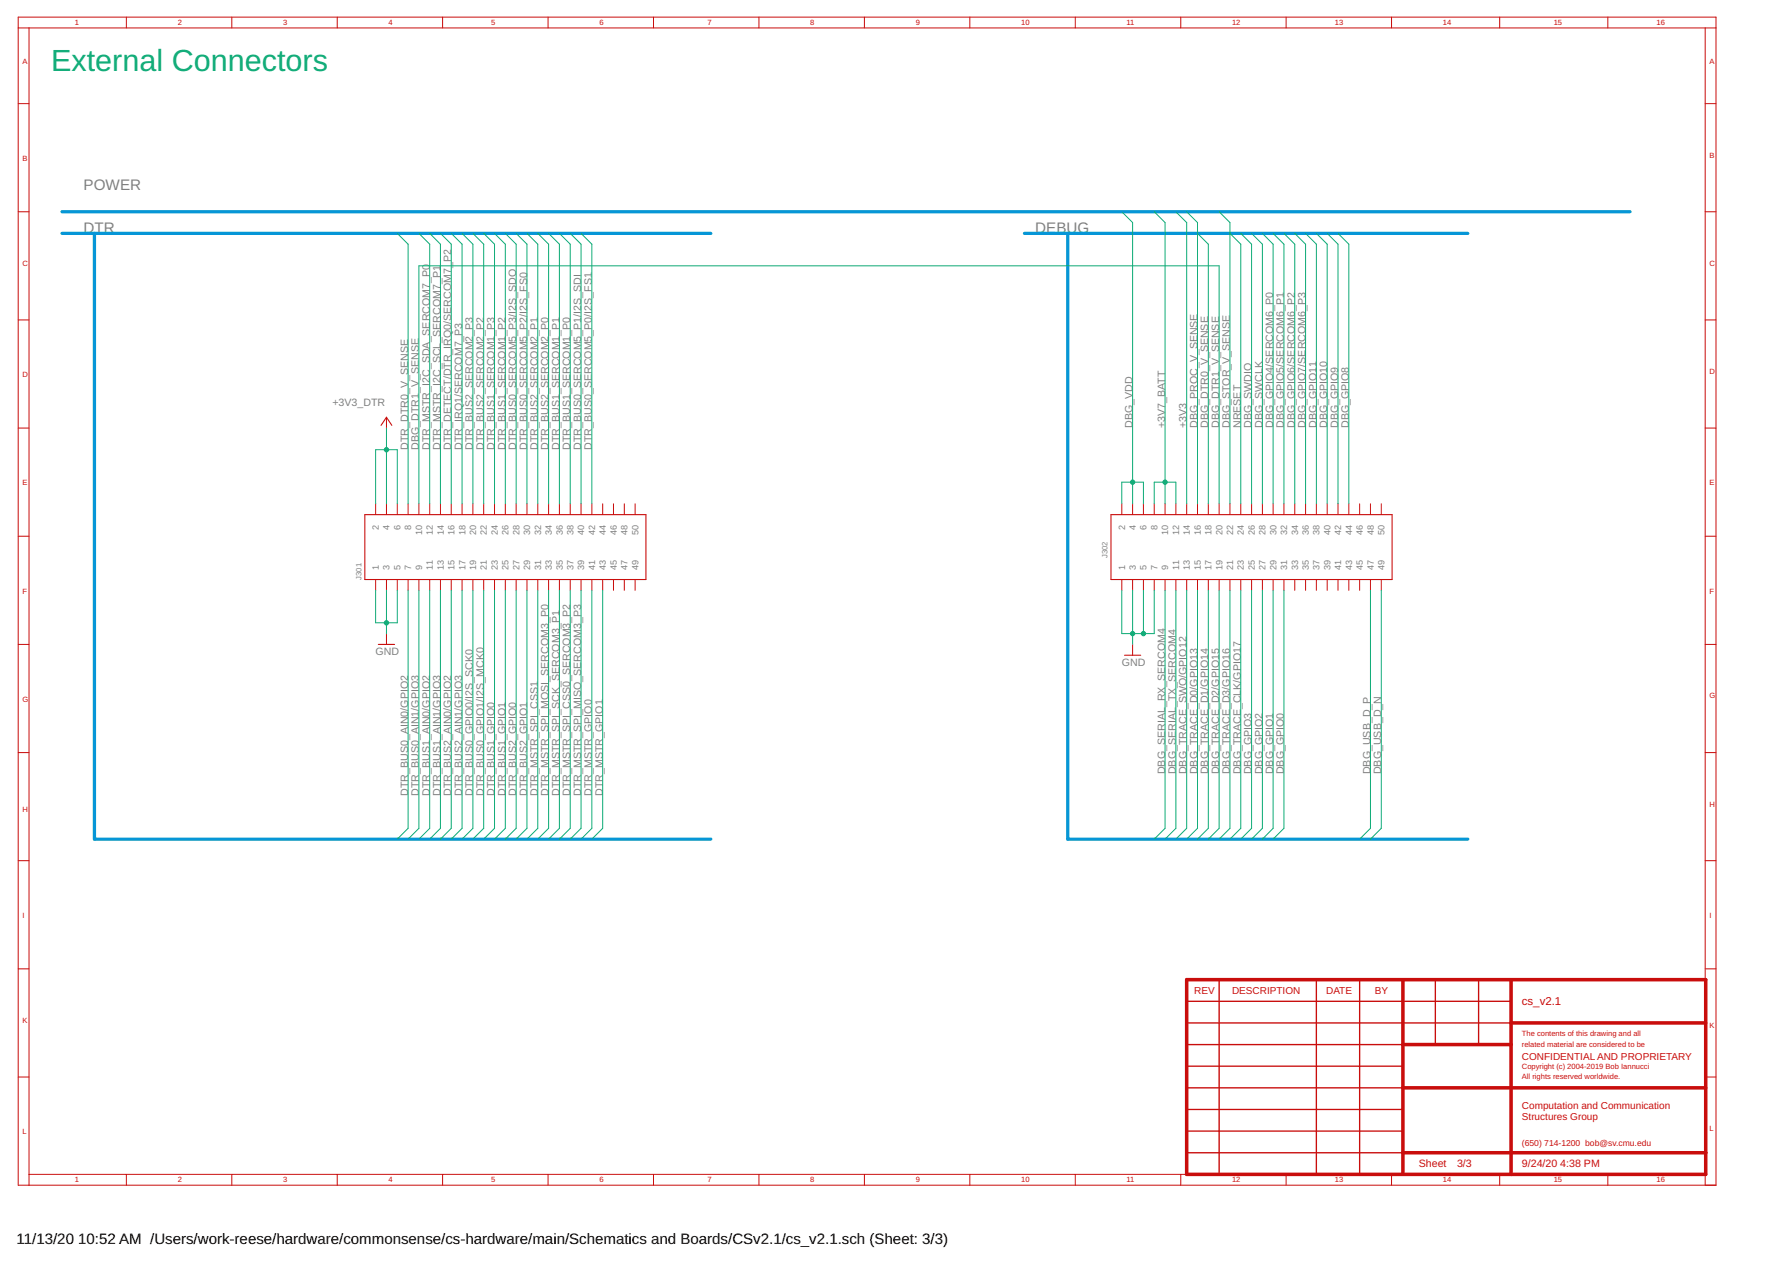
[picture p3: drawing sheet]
<svg xmlns="http://www.w3.org/2000/svg" width="420mm" height="297mm" viewBox="0 0 420 297" stroke-linecap="round" stroke-linejoin="round" font-family="sans-serif">
<g fill="none" stroke="#c90d0c" stroke-width=".23">
<path d="M4.3 4h398.7v274.3h-398.7zM4.3 6.6h398.7M6.8 6.6v271.7M29.7 4v2.6M54.4 4v2.6M79.2 4v2.6M103.9 4v2.6M128.7 4v2.6M153.5 4v2.6M178.2 4v2.6M203 4v2.6M227.8 4v2.6"/>
<path d="M252.5 4v2.6M277.3 4v2.6M302 4v2.6M326.8 4v2.6M352.2 4v2.6M377.6 4v2.6M400.5 6.6v271.7M4.3 24.3h2.5M400.5 24.3h2.5M4.3 49.7h2.5M400.5 49.7h2.5M4.3 75.1h2.5"/>
<path d="M400.5 75.1h2.5M90.8 98v2.5M4.3 100.5h2.5M88.2 118.3v2.5M90.8 118.3v2.5M93.3 118.3v2.5M95.8 118.3v2.5M98.4 118.3v2.5M100.9 118.3v2.5M103.4 118.3v2.5M106 118.3v2.5M108.5 118.3v2.5"/>
<path d="M111.1 118.3v2.5M113.6 118.3v2.5M116.1 118.3v2.5M118.7 118.3v2.5M121.2 118.3v2.5M123.8 118.3v2.5M126.3 118.3v2.5M128.8 118.3v2.5M131.4 118.3v2.5M133.9 118.3v2.5M136.5 118.3v2.5M139 118.3v2.5"/>
<path d="M141.5 118.3v2.5M144.1 118.3v2.5M146.6 118.3v2.5M149.2 118.3v2.5M263.5 118.3v2.5M266 118.3v2.5M268.5 118.3v2.5M271.1 118.3v2.5M273.6 118.3v2.5M276.2 118.3v2.5M278.7 118.3v2.5M281.2 118.3v2.5"/>
<path d="M283.8 118.3v2.5M286.3 118.3v2.5M288.9 118.3v2.5M291.4 118.3v2.5M293.9 118.3v2.5M296.5 118.3v2.5M299 118.3v2.5M301.5 118.3v2.5M304.1 118.3v2.5M306.6 118.3v2.5M309.2 118.3v2.5M311.7 118.3v2.5"/>
<path d="M314.2 118.3v2.5M316.8 118.3v2.5M319.3 118.3v2.5M321.9 118.3v2.5M324.4 118.3v2.5M400.5 100.5h2.5M4.3 125.9h2.5M88.2 136.1v2.5M90.8 136.1v2.5M93.3 136.1v2.5M95.8 136.1v2.5M98.4 136.1v2.5"/>
<path d="M100.9 136.1v2.5M103.4 136.1v2.5M106 136.1v2.5M108.5 136.1v2.5M111.1 136.1v2.5M113.6 136.1v2.5M116.1 136.1v2.5M118.7 136.1v2.5M121.2 136.1v2.5M123.8 136.1v2.5M126.3 136.1v2.5M128.8 136.1v2.5"/>
<path d="M131.4 136.1v2.5M133.9 136.1v2.5M136.5 136.1v2.5M139 136.1v2.5M141.5 136.1v2.5M144.1 136.1v2.5M146.6 136.1v2.5M149.2 136.1v2.5M263.5 136.1v2.5M266 136.1v2.5M268.5 136.1v2.5M271.1 136.1v2.5"/>
<path d="M273.6 136.1v2.5M276.2 136.1v2.5M278.7 136.1v2.5M281.2 136.1v2.5M283.8 136.1v2.5M286.3 136.1v2.5M288.9 136.1v2.5M291.4 136.1v2.5M293.9 136.1v2.5M296.5 136.1v2.5M299 136.1v2.5M301.5 136.1v2.5"/>
<path d="M304.1 136.1v2.5M306.6 136.1v2.5M309.2 136.1v2.5M311.7 136.1v2.5M314.2 136.1v2.5M316.8 136.1v2.5M319.3 136.1v2.5M321.9 136.1v2.5M324.4 136.1v2.5M400.5 125.9h2.5M4.3 151.3h2.5M90.8 148.8v2.5"/>
<path d="M266 151.3v2.6M400.5 151.3h2.5M4.3 176.7h2.5M400.5 176.7h2.5M4.3 202.1h2.5M400.5 202.1h2.5M4.3 227.5h2.5M400.5 227.5h2.5M4.3 252.9h2.5M400.5 252.9h2.5M6.8 275.8h393.7M29.7 275.8v2.5"/>
<path d="M54.4 275.8v2.5M79.2 275.8v2.5M103.9 275.8v2.5M128.7 275.8v2.5M153.5 275.8v2.5M178.2 275.8v2.5M203 275.8v2.5M227.8 275.8v2.5M252.5 275.8v2.5M277.3 275.8v2.5M302 275.8v2.5M326.8 275.8v2.5"/>
<path d="M352.2 275.8v2.5M377.6 275.8v2.5"/>
</g>
<path d="M89.5 99.9l1.3-1.9 1.2 1.9M85.7 120.8h66v15.3h-66zM260.9 120.8h66v15.3h-66zM88.9 151.3h3.8M264.1 153.9h3.8M329.5 275.8h.1" fill="none" stroke="#c90d0c" stroke-width=".25"/>
<g fill="none" stroke="#c90d0c" stroke-width=".32">
<path d="M278.7 235.1h76.2M286.3 230v45.8M309.2 230v45.8M319.3 230v45.8M337.1 230v15.3M347.3 230v15.3M278.7 240.2h76.2M278.7 245.3h50.8M278.7 250.4h50.8M278.7 255.4h50.8M278.7 260.5h50.8M278.7 265.6h50.8"/>
<path d="M278.7 270.7h50.8"/>
</g>
<path d="M278.7 230h121.9v45.8h-121.9zM329.5 230v45.8M354.9 230v45.8M329.5 245.3h25.4M329.5 255.4h71.1M354.9 240.2h45.7M329.5 270.7h71.1" fill="none" stroke="#c90d0c" stroke-width=".83"/>
<path d="M14.6 49.7h368.2M14.6 54.8h152.3M22.2 54.8v142.2h144.7M240.6 54.8h104.1M250.8 54.8v142.2h93.9" fill="none" stroke="#0696d7" stroke-width=".76"/>
<g fill="none" stroke="#0dab76" stroke-width=".23">
<path d="M93.3 54.8l2.5 2.5v61M98.4 54.8l2.5 2.5v61M100.9 54.8l2.5 2.5v61M103.4 54.8l2.6 2.5v61M106 54.8l2.5 2.5v61M108.5 54.8l2.6 2.5v61M111.1 54.8l2.5 2.5v61M113.6 54.8l2.5 2.5v61M116.1 54.8l2.6 2.5v61M118.7 54.8l2.5 2.5v61M121.2 54.8l2.6 2.5v61M123.8 54.8l2.5 2.5v61"/>
<path d="M126.3 54.8l2.5 2.5v61M128.8 54.8l2.6 2.5v61M131.4 54.8l2.5 2.5v61M133.9 54.8l2.6 2.5v61M136.5 54.8l2.5 2.5v61M263.5 49.7l2.5 2.6v66M271.1 49.7l2.5 2.6v66M276.2 49.7l2.5 2.6v66M278.7 49.7l2.5 2.6v66M281.2 54.8l2.6 2.5v61M286.3 49.7l2.6 2.6v66M288.9 54.8l2.5 2.5v61"/>
<path d="M291.4 54.8l2.5 2.5v61M293.9 54.8l2.6 2.5v61M296.5 54.8l2.5 2.5v61M299 54.8l2.5 2.5v61M301.5 54.8l2.6 2.5v61M304.1 54.8l2.5 2.5v61M306.6 54.8l2.6 2.5v61M309.2 54.8l2.5 2.5v61M311.7 54.8l2.5 2.5v61M314.2 54.8l2.6 2.5v61M88.2 118.3v-12.7h5.1v12.7M90.8 100.5v17.8"/>
<path d="M98.4 118.3v-55.9h187.9v55.9M263.5 118.3v-5.1h5v5.1M271.1 118.3v-5.1h5.1v5.1M88.2 138.6v7.6h5.1v-7.6M90.8 138.6v10.2M95.8 138.6v55.9l-2.5 2.5M98.4 138.6v55.9l-2.6 2.5M100.9 138.6v55.9l-2.5 2.5M103.4 138.6v55.9l-2.5 2.5M106 138.6v55.9l-2.6 2.5M108.5 138.6v55.9l-2.5 2.5M111.1 138.6v55.9l-2.6 2.5"/>
<path d="M113.6 138.6v55.9l-2.5 2.5M116.1 138.6v55.9l-2.5 2.5M118.7 138.6v55.9l-2.6 2.5M121.2 138.6v55.9l-2.5 2.5M123.8 138.6v55.9l-2.6 2.5M126.3 138.6v55.9l-2.5 2.5M128.8 138.6v55.9l-2.5 2.5M131.4 138.6v55.9l-2.6 2.5M133.9 138.6v55.9l-2.5 2.5M136.5 138.6v55.9l-2.6 2.5M139 138.6v55.9l-2.5 2.5M141.5 138.6v55.9l-2.5 2.5"/>
<path d="M263.5 138.6v10.2h7.6v-10.2M266 138.6v12.7M268.5 138.6v10.2M273.6 138.6v55.9l-2.5 2.5M276.2 138.6v55.9l-2.6 2.5M278.7 138.6v55.9l-2.5 2.5M281.2 138.6v55.9l-2.5 2.5M283.8 138.6v55.9l-2.6 2.5M286.3 138.6v55.9l-2.5 2.5M288.9 138.6v55.9l-2.6 2.5M291.4 138.6v55.9l-2.5 2.5M293.9 138.6v55.9l-2.5 2.5"/>
<path d="M296.5 138.6v55.9l-2.6 2.5M299 138.6v55.9l-2.5 2.5M301.5 138.6v55.9l-2.5 2.5M321.9 138.6v55.9l-2.6 2.5M324.4 138.6v55.9l-2.5 2.5"/>
</g>
<g fill="#0dab76" stroke="#0dab76" stroke-width=".23">
<circle cx="90.8" cy="105.6" r=".51"/>
<circle cx="90.8" cy="146.2" r=".51"/>
<circle cx="266" cy="148.8" r=".51"/>
<circle cx="268.5" cy="148.8" r=".51"/>
<circle cx="266" cy="113.2" r=".51"/>
<circle cx="273.6" cy="113.2" r=".51"/>
</g>
<text font-size="7.2" fill="#0dab76" x="12" y="16.7">External Connectors</text>
<g font-size="3.6" fill="#808080">
<text x="19.6" y="44.7">POWER</text>
<text x="19.6" y="54.8">D</text>
<text x="22.2" y="54.8">TR</text>
<text x="243.1" y="54.8">DEBUG</text>
</g>
<g font-size="3.5">
<text x="3.9" y="292.1">11/13/20</text>
<text x="18.4" y="292.1">10:52 AM /Users/work-reese/hardware/commonsense/cs-hardware/main/Schematics and Boards/CSv2.1/cs_v2.1.sch (Sheet: 3/3)</text>
</g>
<text font-size="2.7" fill="#c90d0c" x="357.4" y="236">cs_v2.1</text>
<g font-size="2.5" fill="#808080">
<text x="78.1" y="95.4">+3V3_DTR</text>
<text x="266" y="100.5" transform="rotate(-90 266 100.5)">DBG_VDD</text>
<text x="273.6" y="100.5" transform="rotate(-90 273.6 100.5)">+3V7_BATT</text>
<text x="278.7" y="100.5" transform="rotate(-90 278.7 100.5)">+3V3</text>
<text x="281.2" y="100.5" transform="rotate(-90 281.2 100.5)">DBG_PROC_V_SENSE</text>
<text x="283.8" y="100.5" transform="rotate(-90 283.8 100.5)">DBG_DTR0_V_SENSE</text>
<text x="286.3" y="100.5" transform="rotate(-90 286.3 100.5)">DBG_DTR1_V_SENSE</text>
<text x="288.9" y="100.5" transform="rotate(-90 288.9 100.5)">DBG_STOR_V_SENSE</text>
<text x="291.4" y="100.5" transform="rotate(-90 291.4 100.5)">NRESET</text>
<text x="293.9" y="100.5" transform="rotate(-90 293.9 100.5)">DBG_SWDIO</text>
<text x="296.5" y="100.5" transform="rotate(-90 296.5 100.5)">DBG_SWCLK</text>
<text x="299" y="100.5" transform="rotate(-90 299 100.5)">DBG_GPIO4/SERCOM6_P0</text>
<text x="301.6" y="100.5" transform="rotate(-90 301.6 100.5)">DBG_GPIO5/SERCOM6_P1</text>
<text x="304.1" y="100.5" transform="rotate(-90 304.1 100.5)">DBG_GPIO6/SERCOM6_P2</text>
<text x="306.6" y="100.5" transform="rotate(-90 306.6 100.5)">DBG_GPIO7/SERCOM6_P3</text>
<text x="309.2" y="100.5" transform="rotate(-90 309.2 100.5)">DBG_GPIO11</text>
<text x="311.7" y="100.5" transform="rotate(-90 311.7 100.5)">DBG_GPIO10</text>
<text x="314.2" y="100.5" transform="rotate(-90 314.2 100.5)">DBG_GPIO9</text>
<text x="316.8" y="100.5" transform="rotate(-90 316.8 100.5)">DBG_GPIO8</text>
<text x="95.8" y="105.6" transform="rotate(-90 95.8 105.6)">DTR_DTR0_V_SENSE</text>
<text x="98.4" y="105.6" transform="rotate(-90 98.4 105.6)">DBG_DTR1_V_SENSE</text>
<text x="100.9" y="105.6" transform="rotate(-90 100.9 105.6)">DTR_MSTR_I2C_SDA_SERCOM7_P0</text>
<text x="103.5" y="105.6" transform="rotate(-90 103.5 105.6)">DTR_MSTR_I2C_SCL_SERCOM7_P1</text>
<text x="106" y="105.6" transform="rotate(-90 106 105.6)">DTR_DETECT/DTR_IRQ0/SERCOM7_P2</text>
<text x="108.5" y="105.6" transform="rotate(-90 108.5 105.6)">DTR_IRQ1/SERCOM7_P3</text>
<text x="111.1" y="105.6" transform="rotate(-90 111.1 105.6)">DTR_BUS2_SERCOM2_P3</text>
<text x="113.6" y="105.6" transform="rotate(-90 113.6 105.6)">DTR_BUS2_SERCOM2_P2</text>
<text x="116.2" y="105.6" transform="rotate(-90 116.2 105.6)">DTR_BUS1_SERCOM1_P3</text>
<text x="118.7" y="105.6" transform="rotate(-90 118.7 105.6)">DTR_BUS1_SERCOM1_P2</text>
<text x="121.2" y="105.6" transform="rotate(-90 121.2 105.6)">DTR_BUS0_SERCOM5_P3/I2S_SDO</text>
<text x="123.8" y="105.6" transform="rotate(-90 123.8 105.6)">DTR_BUS0_SERCOM5_P2/I2S_FS0</text>
<text x="126.3" y="105.6" transform="rotate(-90 126.3 105.6)">DTR_BUS2_SERCOM2_P1</text>
<text x="128.8" y="105.6" transform="rotate(-90 128.8 105.6)">DTR_BUS2_SERCOM2_P0</text>
<text x="131.4" y="105.6" transform="rotate(-90 131.4 105.6)">DTR_BUS1_SERCOM1_P1</text>
<text x="133.9" y="105.6" transform="rotate(-90 133.9 105.6)">DTR_BUS1_SERCOM1_P0</text>
<text x="136.5" y="105.6" transform="rotate(-90 136.5 105.6)">DTR_BUS0_SERCOM5_P1/I2S_SDI</text>
<text x="139" y="105.6" transform="rotate(-90 139 105.6)">DTR_BUS0_SERCOM5_P0/I2S_FS1</text>
<text x="88.2" y="153.9">GND</text>
<text x="263.5" y="156.4">GND</text>
<text x="273.6" y="181.8" transform="rotate(-90 273.6 181.8)">DBG_SERIAL_RX_SERCOM4</text>
<text x="276.2" y="181.8" transform="rotate(-90 276.2 181.8)">DBG_SERIAL_TX_SERCOM4</text>
<text x="278.7" y="181.8" transform="rotate(-90 278.7 181.8)">DBG_TRACE_SWO/GPIO12</text>
<text x="281.2" y="181.8" transform="rotate(-90 281.2 181.8)">DBG_TRACE_D0/GPIO13</text>
<text x="283.8" y="181.8" transform="rotate(-90 283.8 181.8)">DBG_TRACE_D1/GPIO14</text>
<text x="286.3" y="181.8" transform="rotate(-90 286.3 181.8)">DBG_TRACE_D2/GPIO15</text>
<text x="288.9" y="181.8" transform="rotate(-90 288.9 181.8)">DBG_TRACE_D3/GPIO16</text>
<text x="291.4" y="181.8" transform="rotate(-90 291.4 181.8)">DBG_TRACE_CLK/GPIO17</text>
<text x="293.9" y="181.8" transform="rotate(-90 293.9 181.8)">DBG_GPIO3</text>
<text x="296.5" y="181.8" transform="rotate(-90 296.5 181.8)">DBG_GPIO2</text>
<text x="299" y="181.8" transform="rotate(-90 299 181.8)">DBG_GPIO1</text>
<text x="301.6" y="181.8" transform="rotate(-90 301.6 181.8)">DBG_GPIO0</text>
<text x="321.9" y="181.8" transform="rotate(-90 321.9 181.8)">DBG_USB_D_P</text>
<text x="324.4" y="181.8" transform="rotate(-90 324.4 181.8)">DBG_USB_D_N</text>
<text x="95.8" y="186.9" transform="rotate(-90 95.8 186.9)">DTR_BUS0_AIN0/GPIO2</text>
<text x="98.4" y="186.9" transform="rotate(-90 98.4 186.9)">DTR_BUS0_AIN1/GPIO3</text>
<text x="100.9" y="186.9" transform="rotate(-90 100.9 186.9)">DTR_BUS1_AIN0/GPIO2</text>
<text x="103.5" y="186.9" transform="rotate(-90 103.5 186.9)">DTR_BUS1_AIN1/GPIO3</text>
<text x="106" y="186.9" transform="rotate(-90 106 186.9)">DTR_BUS2_AIN0/GPIO2</text>
<text x="108.5" y="186.9" transform="rotate(-90 108.5 186.9)">DTR_BUS2_AIN1/GPIO3</text>
<text x="111.1" y="186.9" transform="rotate(-90 111.1 186.9)">DTR_BUS0_GPIO0/I2S_SCK0</text>
<text x="113.6" y="186.9" transform="rotate(-90 113.6 186.9)">DTR_BUS0_GPIO1/I2S_MCK0</text>
<text x="116.2" y="186.9" transform="rotate(-90 116.2 186.9)">DTR_BUS1_GPIO0</text>
<text x="118.7" y="186.9" transform="rotate(-90 118.7 186.9)">DTR_BUS1_GPIO1</text>
<text x="121.2" y="186.9" transform="rotate(-90 121.2 186.9)">DTR_BUS2_GPIO0</text>
<text x="123.8" y="186.9" transform="rotate(-90 123.8 186.9)">DTR_BUS2_GPIO1</text>
<text x="126.3" y="186.9" transform="rotate(-90 126.3 186.9)">DTR_MSTR_SPI_CSS1</text>
<text x="128.8" y="186.9" transform="rotate(-90 128.8 186.9)">DTR_MSTR_SPI_MOSI_SERCOM3_P0</text>
<text x="131.4" y="186.9" transform="rotate(-90 131.4 186.9)">DTR_MSTR_SPI_SCK_SERCOM3_P1</text>
<text x="133.9" y="186.9" transform="rotate(-90 133.9 186.9)">DTR_MSTR_SPI_CSS0_SERCOM3_P2</text>
<text x="136.5" y="186.9" transform="rotate(-90 136.5 186.9)">DTR_MSTR_SPI_MISO_SERCOM3_P3</text>
<text x="139" y="186.9" transform="rotate(-90 139 186.9)">DTR_MSTR_GPIO0</text>
<text x="141.5" y="186.9" transform="rotate(-90 141.5 186.9)">DTR_MSTR_GPIO1</text>
</g>
<g font-size="2.5" fill="#c90d0c">
<text x="333.2" y="274">Sheet</text>
<text x="342.2" y="274">3/3</text>
<text x="357.4" y="274.1">9/24/20</text>
<text x="366.5" y="274.1">4:38 PM</text>
</g>
<g font-size="2.3" fill="#c90d0c">
<text x="280.5" y="233.3">REV</text>
<text x="289.4" y="233.3">DESCRIPTION</text>
<text x="311.5" y="233.3">DATE</text>
<text x="322.9" y="233.3">BY</text>
<text x="357.4" y="248.8">CONFIDENTIAL AND PROPRIETARY</text>
<text x="357.4" y="260.5">Computation and Communication</text>
<text x="357.4" y="263.1">Structures Group</text>
</g>
<g font-size="2.1" fill="#808080">
<text x="89" y="124.4" transform="rotate(-90 89 124.4)">2</text>
<text x="91.5" y="124.4" transform="rotate(-90 91.5 124.4)">4</text>
<text x="94.1" y="124.4" transform="rotate(-90 94.1 124.4)">6</text>
<text x="96.6" y="124.4" transform="rotate(-90 96.6 124.4)">8</text>
<text x="99.1" y="125.5" transform="rotate(-90 99.1 125.5)">10</text>
<text x="101.7" y="125.5" transform="rotate(-90 101.7 125.5)">12</text>
<text x="104.2" y="125.5" transform="rotate(-90 104.2 125.5)">14</text>
<text x="106.8" y="125.5" transform="rotate(-90 106.8 125.5)">16</text>
<text x="109.3" y="125.5" transform="rotate(-90 109.3 125.5)">18</text>
<text x="111.8" y="125.5" transform="rotate(-90 111.8 125.5)">20</text>
<text x="114.4" y="125.5" transform="rotate(-90 114.4 125.5)">22</text>
<text x="116.9" y="125.5" transform="rotate(-90 116.9 125.5)">24</text>
<text x="119.5" y="125.5" transform="rotate(-90 119.5 125.5)">26</text>
<text x="122" y="125.5" transform="rotate(-90 122 125.5)">28</text>
<text x="124.5" y="125.5" transform="rotate(-90 124.5 125.5)">30</text>
<text x="127.1" y="125.5" transform="rotate(-90 127.1 125.5)">32</text>
<text x="129.6" y="125.5" transform="rotate(-90 129.6 125.5)">34</text>
<text x="132.2" y="125.5" transform="rotate(-90 132.2 125.5)">36</text>
<text x="134.7" y="125.5" transform="rotate(-90 134.7 125.5)">38</text>
<text x="137.2" y="125.5" transform="rotate(-90 137.2 125.5)">40</text>
<text x="139.8" y="125.5" transform="rotate(-90 139.8 125.5)">42</text>
<text x="142.3" y="125.5" transform="rotate(-90 142.3 125.5)">44</text>
<text x="144.8" y="125.5" transform="rotate(-90 144.8 125.5)">46</text>
<text x="147.4" y="125.5" transform="rotate(-90 147.4 125.5)">48</text>
<text x="149.9" y="125.5" transform="rotate(-90 149.9 125.5)">50</text>
<text x="264.2" y="124.4" transform="rotate(-90 264.2 124.4)">2</text>
<text x="266.8" y="124.4" transform="rotate(-90 266.8 124.4)">4</text>
<text x="269.3" y="124.4" transform="rotate(-90 269.3 124.4)">6</text>
<text x="271.8" y="124.4" transform="rotate(-90 271.8 124.4)">8</text>
<text x="274.4" y="125.5" transform="rotate(-90 274.4 125.5)">10</text>
<text x="276.9" y="125.5" transform="rotate(-90 276.9 125.5)">12</text>
<text x="279.5" y="125.5" transform="rotate(-90 279.5 125.5)">14</text>
<text x="282" y="125.5" transform="rotate(-90 282 125.5)">16</text>
<text x="284.5" y="125.5" transform="rotate(-90 284.5 125.5)">18</text>
<text x="287.1" y="125.5" transform="rotate(-90 287.1 125.5)">20</text>
<text x="289.6" y="125.5" transform="rotate(-90 289.6 125.5)">22</text>
<text x="292.2" y="125.5" transform="rotate(-90 292.2 125.5)">24</text>
<text x="294.7" y="125.5" transform="rotate(-90 294.7 125.5)">26</text>
<text x="297.2" y="125.5" transform="rotate(-90 297.2 125.5)">28</text>
<text x="299.8" y="125.5" transform="rotate(-90 299.8 125.5)">30</text>
<text x="302.3" y="125.5" transform="rotate(-90 302.3 125.5)">32</text>
<text x="304.9" y="125.5" transform="rotate(-90 304.9 125.5)">34</text>
<text x="307.4" y="125.5" transform="rotate(-90 307.4 125.5)">36</text>
<text x="309.9" y="125.5" transform="rotate(-90 309.9 125.5)">38</text>
<text x="312.5" y="125.5" transform="rotate(-90 312.5 125.5)">40</text>
<text x="315" y="125.5" transform="rotate(-90 315 125.5)">42</text>
<text x="317.6" y="125.5" transform="rotate(-90 317.6 125.5)">44</text>
<text x="320.1" y="125.5" transform="rotate(-90 320.1 125.5)">46</text>
<text x="322.6" y="125.5" transform="rotate(-90 322.6 125.5)">48</text>
<text x="325.2" y="125.5" transform="rotate(-90 325.2 125.5)">50</text>
<text x="89" y="133.7" transform="rotate(-90 89 133.7)">1</text>
<text x="91.5" y="133.7" transform="rotate(-90 91.5 133.7)">3</text>
<text x="94.1" y="133.7" transform="rotate(-90 94.1 133.7)">5</text>
<text x="96.6" y="133.7" transform="rotate(-90 96.6 133.7)">7</text>
<text x="99.1" y="133.7" transform="rotate(-90 99.1 133.7)">9</text>
<text x="101.7" y="133.7" transform="rotate(-90 101.7 133.7)">11</text>
<text x="104.2" y="133.7" transform="rotate(-90 104.2 133.7)">13</text>
<text x="106.8" y="133.7" transform="rotate(-90 106.8 133.7)">15</text>
<text x="109.3" y="133.7" transform="rotate(-90 109.3 133.7)">17</text>
<text x="111.8" y="133.7" transform="rotate(-90 111.8 133.7)">19</text>
<text x="114.4" y="133.7" transform="rotate(-90 114.4 133.7)">21</text>
<text x="116.9" y="133.7" transform="rotate(-90 116.9 133.7)">23</text>
<text x="119.5" y="133.7" transform="rotate(-90 119.5 133.7)">25</text>
<text x="122" y="133.7" transform="rotate(-90 122 133.7)">27</text>
<text x="124.5" y="133.7" transform="rotate(-90 124.5 133.7)">29</text>
<text x="127.1" y="133.7" transform="rotate(-90 127.1 133.7)">31</text>
<text x="129.6" y="133.7" transform="rotate(-90 129.6 133.7)">33</text>
<text x="132.2" y="133.7" transform="rotate(-90 132.2 133.7)">35</text>
<text x="134.7" y="133.7" transform="rotate(-90 134.7 133.7)">37</text>
<text x="137.2" y="133.7" transform="rotate(-90 137.2 133.7)">39</text>
<text x="139.8" y="133.7" transform="rotate(-90 139.8 133.7)">41</text>
<text x="142.3" y="133.7" transform="rotate(-90 142.3 133.7)">43</text>
<text x="144.8" y="133.7" transform="rotate(-90 144.8 133.7)">45</text>
<text x="147.4" y="133.7" transform="rotate(-90 147.4 133.7)">47</text>
<text x="149.9" y="133.7" transform="rotate(-90 149.9 133.7)">49</text>
<text x="264.2" y="133.7" transform="rotate(-90 264.2 133.7)">1</text>
<text x="266.8" y="133.7" transform="rotate(-90 266.8 133.7)">3</text>
<text x="269.3" y="133.7" transform="rotate(-90 269.3 133.7)">5</text>
<text x="271.8" y="133.7" transform="rotate(-90 271.8 133.7)">7</text>
<text x="274.4" y="133.7" transform="rotate(-90 274.4 133.7)">9</text>
<text x="276.9" y="133.7" transform="rotate(-90 276.9 133.7)">11</text>
<text x="279.5" y="133.7" transform="rotate(-90 279.5 133.7)">13</text>
<text x="282" y="133.7" transform="rotate(-90 282 133.7)">15</text>
<text x="284.5" y="133.7" transform="rotate(-90 284.5 133.7)">17</text>
<text x="287.1" y="133.7" transform="rotate(-90 287.1 133.7)">19</text>
<text x="289.6" y="133.7" transform="rotate(-90 289.6 133.7)">21</text>
<text x="292.2" y="133.7" transform="rotate(-90 292.2 133.7)">23</text>
<text x="294.7" y="133.7" transform="rotate(-90 294.7 133.7)">25</text>
<text x="297.2" y="133.7" transform="rotate(-90 297.2 133.7)">27</text>
<text x="299.8" y="133.7" transform="rotate(-90 299.8 133.7)">29</text>
<text x="302.3" y="133.7" transform="rotate(-90 302.3 133.7)">31</text>
<text x="304.9" y="133.7" transform="rotate(-90 304.9 133.7)">33</text>
<text x="307.4" y="133.7" transform="rotate(-90 307.4 133.7)">35</text>
<text x="309.9" y="133.7" transform="rotate(-90 309.9 133.7)">37</text>
<text x="312.5" y="133.7" transform="rotate(-90 312.5 133.7)">39</text>
<text x="315" y="133.7" transform="rotate(-90 315 133.7)">41</text>
<text x="317.6" y="133.7" transform="rotate(-90 317.6 133.7)">43</text>
<text x="320.1" y="133.7" transform="rotate(-90 320.1 133.7)">45</text>
<text x="322.6" y="133.7" transform="rotate(-90 322.6 133.7)">47</text>
<text x="325.2" y="133.7" transform="rotate(-90 325.2 133.7)">49</text>
</g>
<text font-size="2" fill="#c90d0c" x="357.4" y="269.2">(650) 714-1200 bob@sv.cmu.edu</text>
<g font-size="1.8" fill="#c90d0c">
<text x="17.6" y="5.9">1</text>
<text x="41.7" y="5.9">2</text>
<text x="66.5" y="5.9">3</text>
<text x="91.3" y="5.9">4</text>
<text x="115.4" y="5.9">5</text>
<text x="140.8" y="5.9">6</text>
<text x="166.2" y="5.9">7</text>
<text x="190.3" y="5.9">8</text>
<text x="215.1" y="5.9">9</text>
<text x="239.8" y="5.9">10</text>
<text x="264.6" y="5.9">11</text>
<text x="289.4" y="5.9">12</text>
<text x="313.5" y="5.9">13</text>
<text x="338.9" y="5.9">14</text>
<text x="364.9" y="5.9">15</text>
<text x="389" y="5.9">16</text>
<text x="5.3" y="14.9">A</text>
<text x="401.5" y="14.9">A</text>
<text x="5.3" y="37.8">B</text>
<text x="401.5" y="37">B</text>
<text x="5.3" y="62.4">C</text>
<text x="401.5" y="62.4">C</text>
<text x="5.3" y="88.6">D</text>
<text x="401.5" y="87.8">D</text>
<text x="5.3" y="114">E</text>
<text x="401.5" y="114">E</text>
<text x="5.3" y="139.4">F</text>
<text x="401.5" y="139.4">F</text>
<text x="5.3" y="164.8">G</text>
<text x="401.5" y="164">G</text>
<text x="5.3" y="190.7">H</text>
<text x="401.5" y="189.4">H</text>
<text x="5.3" y="215.6">I</text>
<text x="401.5" y="215.6">I</text>
<text x="5.3" y="240.2">K</text>
<text x="357.4" y="243.3">The contents of this drawing and all</text>
<text x="357.4" y="245.8">related material are considered to be</text>
<text x="401.5" y="241.5">K</text>
<text x="357.4" y="251.1">Copyright (c) 2004-2019 Bob Iannucci</text>
<text x="357.4" y="253.4">All rights reserved worldwide.</text>
<text x="5.3" y="266.4">L</text>
<text x="401.5" y="265.6">L</text>
<text x="17.6" y="277.7">1</text>
<text x="41.7" y="277.7">2</text>
<text x="66.5" y="277.7">3</text>
<text x="91.3" y="277.7">4</text>
<text x="115.4" y="277.7">5</text>
<text x="140.8" y="277.7">6</text>
<text x="166.2" y="277.7">7</text>
<text x="190.3" y="277.7">8</text>
<text x="215.1" y="277.7">9</text>
<text x="239.8" y="277.7">10</text>
<text x="264.6" y="277.7">11</text>
<text x="289.4" y="277.7">12</text>
<text x="313.5" y="277.7">13</text>
<text x="338.9" y="277.7">14</text>
<text x="364.9" y="277.7">15</text>
<text x="389" y="277.7">16</text>
</g>
<g font-size="1.8" fill="#808080">
<text x="260.1" y="131" transform="rotate(-90 260.1 131)">J302</text>
<text x="84.9" y="136.1" transform="rotate(-90 84.9 136.1)">J301</text>
</g>
</svg>
